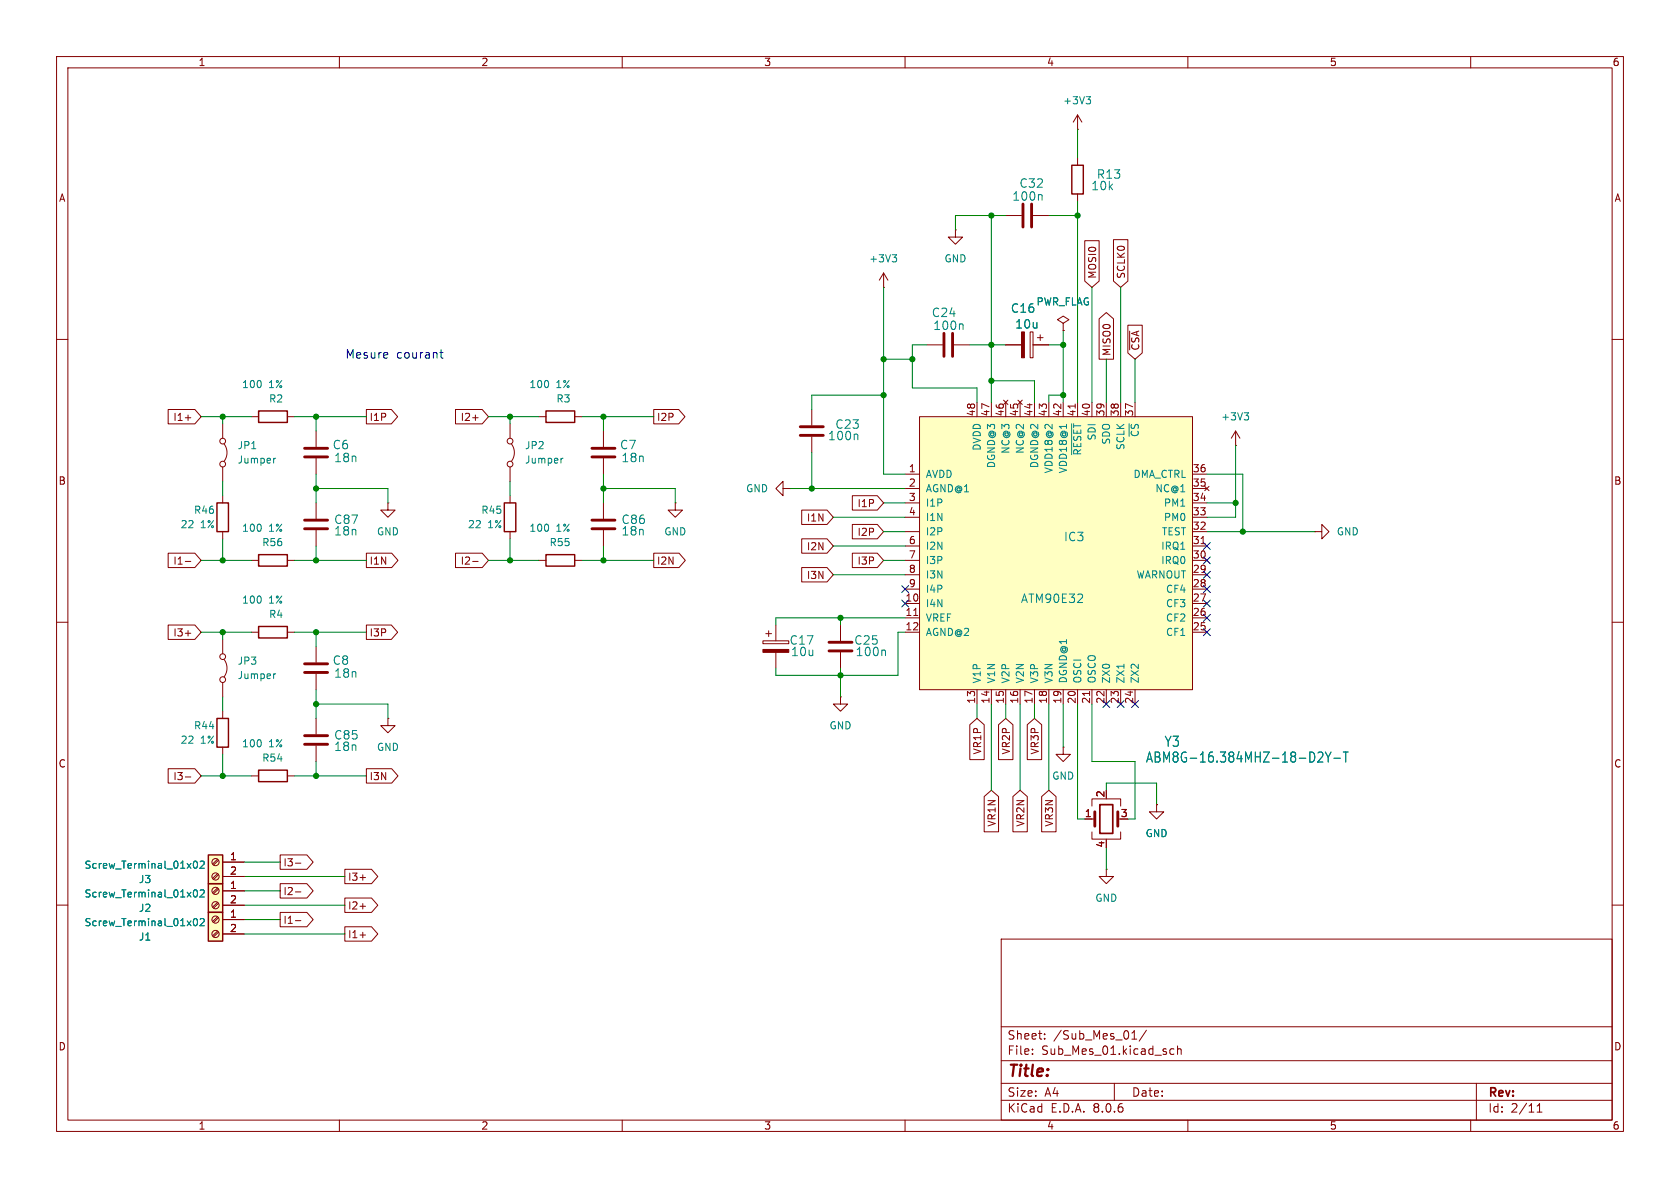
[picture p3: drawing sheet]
<svg xmlns="http://www.w3.org/2000/svg" width="297mm" height="210mm" viewBox="0 0 297 210" stroke-linecap="round" stroke-linejoin="round" font-family="sans-serif">
<g fill="none" stroke="#840000" stroke-width=".18">
<path d="M10 10h277v190h-277zM12 12h273v186h-273zM60 10v2M110 10v2M160 10v2M210 10v2M260 10v2M10 60h2M156.2 50.8h.1M156.2 48.3l-.8 1.2M156.2 48.3v2.5M156.2 48.3l.8 1.2"/>
<path d="M168.9 40.6v1.3h1.3l-1.3 1.3-1.3-1.3h1.3M168.9 40.6h.1M182.1 58.7h.5v4.5h-.5zM183.4 59.7h1M183.9 59.2v1M188 57.2l1-.7-1-.6-1.1 .6 1.1 .7v1.2M188 58.4h.1M285 60h2M39.4 74.9v2.6M39.6 78.5a2.54 2.54 0 0 1 0 3M44.4 73.7h1.3M50.8 73.7h1.3"/>
<path d="M55.9 76.2v2.8M90.2 74.9v2.6M90.4 78.5a2.54 2.54 0 0 1 0 3M95.2 73.7h1.3M101.6 73.7h1.3M177.8 61h2.8M182.6 61h2.8M218.4 78.7h.1M218.4 76.2l-.7 1.3M218.4 76.2v2.5M218.4 76.2l.8 1.3M39.4 82.6v2.5"/>
<path d="M39.4 87.6v1.3M39.4 94v1.3M44.4 99.1h1.3M50.8 99.1h1.3M55.9 81v2.8M55.9 88.9v2.8M55.9 93.7v2.8M90.2 82.6v2.5M90.2 87.6v1.3M90.2 94v1.3M232.4 94h1.3v-1.3l1.2 1.3-1.2 1.3v-1.3M232.4 94h.1"/>
<path d="M10 110h2M134.9 113.3h4.5v.5h-4.5zM135.4 112h1M135.9 111.5v1M137.2 110.5v2.8M137.2 115.3v2.8M148.6 110.5v2.8M148.6 115.3v2.8M285 110h2M10 160h2M285 160h2M177 166h108v32h-108z"/>
<path d="M60 198v2M110 198v2M160 198v2M177 194.5h108M177 191.5h108M177 187.5h108M177 181.5h108M182.5 186.3v.1M182.5 185.5v.1M184.7 183.6v.1M184.7 182.8v.1M197 191.5v3"/>
<path d="M200.1 183.7h.9M200.4 182.4l.1-.2v1.5M202.7 182.1l-1.3 2M206.8 186.1l.3 .3 .4-.1M207.5 185.5l-.4-.1-.3 .3M208.2 185.5l.2-.1 .3 .1 .1 .9M208.2 184.9v1.5M210 198v2M260 198v2M261 191.5v6.5M271.7 196.6h.9M271.7 195.5l.5-.4v1.5"/>
<circle cx="39.4" cy="78" r=".51"/>
<circle cx="90.2" cy="78" r=".51"/>
<circle cx="39.4" cy="82" r=".51"/>
<circle cx="90.2" cy="82" r=".51"/>
</g>
<path d="M45.7 72.6h5.1v2.1h-5.1zM96.5 72.6h5.1v2.1h-5.1zM38.4 88.9h2v5.1h-2zM45.7 98h5.1v2.1h-5.1zM89.2 88.9h2v5.1h-2z" fill="none" stroke="#840000" stroke-width=".25"/>
<path d="M53.8 79.2h4.1M53.8 80.8h4.1M53.8 93.5h4.1M53.8 91.9h4.1M146.6 115.1h4M146.6 113.5h4" fill="none" stroke="#840000" stroke-width=".51"/>
<path d="M157.7 45h.8l-.4 .5M158.3 45.5l.2 .3v.3l-.2 .2M220 73h.7l-.4 .5M220.5 73.5l.2 .2v.3l-.2 .2M48.7 81l-.3 .1M99.5 81l-.3 .1M156.3 114.9l.2 .2v.8" fill="none" stroke="#008484" stroke-width=".18"/>
<g fill="#840000" stroke="#840000" stroke-width=".18">
<path d="M134.9 114.8h4.5v.5h-4.5z"/>
<path d="M180.6 58.7h.5v4.5h-.5z"/>
</g>
<path d="M36.8 156.2h2.6v5.1h-2.6z" fill="#ffffc2"/>
<path d="M36.8 156.2h2.6v5.1h-2.6z" fill="none" stroke="#840000" stroke-width=".25"/>
<g fill="none" stroke="#840000" stroke-width=".18">
<path d="M38.5 159.5l-.9 .9M38.5 157l-.9 .8M38.6 159.7l-.8 .8M38.6 157.1l-.8 .9M39.4 157.5h3.8M39.4 160h3.8"/>
<circle cx="38.1" cy="157.5" r=".63"/>
<circle cx="38.1" cy="160" r=".63"/>
</g>
<path d="M34.4 157.4l.1-.1a.68 .68 0 0 1 .4 .6 .68 .68 0 0 1-.4 .7 .84 .84 0 0 1-.1-1.2zM35.4 157.4l.5-.1 .2 .4-.8 .9h.8" fill="none" stroke="#008484" stroke-width=".18"/>
<path d="M36.8 161.3h2.6v5.1h-2.6z" fill="#ffffc2"/>
<path d="M36.8 161.3h2.6v5.1h-2.6z" fill="none" stroke="#840000" stroke-width=".25"/>
<g fill="none" stroke="#840000" stroke-width=".18">
<path d="M38.5 164.6l-.9 .8M38.5 162.1l-.9 .8M38.6 164.8l-.8 .8M38.6 162.2l-.8 .9M39.4 162.6h3.8M39.4 165.1h3.8"/>
<circle cx="38.1" cy="165.1" r=".63"/>
<circle cx="38.1" cy="162.6" r=".63"/>
</g>
<path d="M34.4 162.4h.1a.68 .68 0 0 1 .4 .6 .68 .68 0 0 1-.4 .6 .84 .84 0 0 1-.1-1.2zM35.4 162.5l.5-.1 .2 .3-.8 .9h.8" fill="none" stroke="#008484" stroke-width=".18"/>
<path d="M36.8 151.1h2.6v5.1h-2.6z" fill="#ffffc2"/>
<path d="M36.8 151.1h2.6v5.1h-2.6z" fill="none" stroke="#840000" stroke-width=".25"/>
<g fill="none" stroke="#840000" stroke-width=".18">
<path d="M38.5 154.4l-.9 .9M38.5 151.9l-.9 .8M38.6 154.6l-.8 .8M38.6 152.1l-.8 .8M39.4 152.4h3.8M39.4 154.9h3.8"/>
<circle cx="38.1" cy="152.4" r=".63"/>
<circle cx="38.1" cy="154.9" r=".63"/>
</g>
<path d="M34.4 152.3l.1-.1a.68 .68 0 0 1 .4 .7 .68 .68 0 0 1-.4 .6 .84 .84 0 0 1-.1-1.2zM35.4 152.3l.5-.1 .2 .4-.8 .9h.8" fill="none" stroke="#008484" stroke-width=".18"/>
<path d="M162.6 73.7h48.2v48.2h-48.2z" fill="#ffffc2"/>
<g fill="none" stroke="#840000" stroke-width=".18">
<path d="M177.8 38.1h2.8M182.6 38.1h2.8M190.5 22.9h.1M190.5 20.3v2.6M190.5 27.9v1.3M190.5 34.3v1.3M190.5 20.3l-.8 1.3M190.5 20.3l.8 1.3M188 58.4h.1M191.8 42.5h2.5v7.2l-1.3 1.1-1.2-1.1zM194.3 56.4l1.3-1.2 1.3 1.2v7.1h-2.6zM196.8 42.4h2.6v7.3l-1.3 1.1-1.3-1.1z"/>
<path d="M199.4 57.5h2.5v4.9l-1.2 1.1-1.3-1.1zM199.7 58.5v3.3M29.7 72.4h4.7l1.2 1.3-1.2 1.2h-4.7zM32.8 73.8h.9M64.8 72.4h4.4l1.1 1.3-1.1 1.2h-4.4zM80.5 72.4h4.7l1.2 1.3-1.2 1.2h-4.7zM83.6 73.8h.9M106.7 76.2v2.8M115.6 72.4h4.4l1.1 1.3-1.1 1.2h-4.4zM143.5 72.4v2.8M143.5 77.2v2.8M162.6 73.7h48.2v48.2h-48.2z"/>
<path d="M163.8 61h2.8M168.7 61h2.7M172.7 71.1v2.6M175.3 71.1v2.6M177.4 70.7l.8 .8M177.8 71.1v2.6M177.8 61h2.8M178.2 70.7l-.8 .8M180 70.7l.7 .8M180.3 71.1v2.6M180.7 70.7l-.7 .8M182.6 61h2.8"/>
<path d="M182.9 71.1v2.6M185.4 71.1v2.6M188 71.1v2.6M190.1 71.4v.7M190.5 71.1v2.6M193 71.1v2.6M195.6 71.1v2.6M198.1 71.1v2.6M200.7 71.1v2.6M29.7 97.8h4.7l1.2 1.3-1.2 1.2h-4.7zM32.8 99.2h.9M64.8 97.8h4.4l1.2 1.3-1.2 1.2h-4.4z"/>
<path d="M68.6 88.9v1.3h1.2l-1.2 1.2-1.3-1.2h1.3M68.6 88.9h.1M80.5 97.8h4.7l1.2 1.3-1.2 1.2h-4.7zM83.6 99.2h.9M95.2 99.1h1.3M101.6 99.1h1.3M106.7 81v2.8M106.7 88.9v2.8M106.7 93.7v2.8M115.6 97.8h4.4l1.2 1.3-1.2 1.2h-4.4zM119.4 88.9v1.3h1.2l-1.2 1.2-1.3-1.2h1.3M119.4 88.9h.1"/>
<path d="M138.4 86.4v-1.3l-1.2 1.3 1.2 1.2v-1.2h1.3M139.7 86.4h.1M141.7 90.2h4.5l1.1 1.2-1.1 1.3h-4.5zM141.7 95.2h4.5l1.1 1.3-1.1 1.3h-4.5zM150.7 97.8h4.4l1.1 1.3-1.1 1.2h-4.4zM150.7 92.7h4.4l1.1 1.3-1.1 1.3h-4.4zM150.7 87.6h4.4l1.1 1.3-1.1 1.3h-4.4zM160 83.8h2.6M160 86.4h2.6M160 88.9h2.6M160 99.1h2.6M160 96.5h2.6"/>
<path d="M160 94h2.6M160 91.4h2.6M210.8 83.8h2.6M210.8 86.4h2.6M210.8 88.9h2.6M210.8 99.1h2.6M210.8 96.5h2.6M210.8 94h2.6M210.8 91.4h2.6M212.3 96.1h.8M213 86l.7 .7M213.7 86l-.7 .7"/>
<path d="M29.7 110.5h4.7l1.2 1.3-1.2 1.2h-4.7zM32.8 111.9h.9M39.4 113v2.6M39.6 116.6a2.54 2.54 0 0 1 0 3M44.4 111.8h1.3M50.8 111.8h1.3M55.9 114.3v2.8M55.9 119.1v2.8M64.8 110.5h4.4l1.1 1.3-1.1 1.2h-4.4zM141.7 100.3h4.5l1.1 1.3-1.1 1.3h-4.5zM160 106.7h2.6M160 109.2h2.6"/>
<path d="M160 111.8h2.6M160 104.1h2.6M160 101.6h2.6M161.5 108.8h.8M210.8 106.7h2.6M210.8 109.2h2.6M210.8 111.8h2.6M210.8 104.1h2.6M210.8 101.6h2.6M29.7 135.9h4.7l1.2 1.3-1.2 1.2h-4.7zM32.8 137.3h.9M39.4 120.7v2.5"/>
<path d="M39.4 125.7v1.3M39.4 132.1v1.3M44.4 137.2h1.3M50.8 137.2h1.3M55.9 127v2.8M55.9 131.8v2.8M64.8 135.9h4.4l1.2 1.3-1.2 1.2h-4.4zM68.6 127v1.3h1.2l-1.2 1.2-1.3-1.2h1.3M68.6 127h.1M148.6 123.2v1.3h1.3l-1.3 1.2-1.3-1.2h1.3M148.6 123.2h.1M171.4 128.1l1.3-1.1 1.3 1.1v6.2h-2.6z"/>
<path d="M172.7 121.9v2.6M175.3 121.9v2.6M176.5 128.1l1.3-1.1 1.3 1.1v6.2h-2.6zM177.8 121.9v2.6M180.3 121.9v2.6M181.6 128.1l1.3-1.1 1.3 1.1v6.2h-2.6zM182.9 121.9v2.6M185.4 121.9v2.6M188 132.1v1.3h1.2l-1.2 1.2-1.3-1.2h1.3M188 132.1h.1M188 121.9v2.6M190.5 121.9v2.6"/>
<path d="M192.6 122.2v.7M193 121.9v2.6M195.6 121.9v2.6M198.1 121.9v2.6M200.7 121.9v2.6M39.4 152.4h3.8M39.4 154.9h3.8M39.4 157.5h3.8M49.5 151.1h4.8l1.1 1.3-1.1 1.3h-4.8zM49.5 156.2h4.8l1.1 1.3-1.1 1.3h-4.8zM52.2 152.6h1M52.2 157.7h1"/>
<path d="M61 153.7h4.7l1.1 1.2-1.1 1.3h-4.7zM61 158.7h4.7l1.1 1.3-1.1 1.3h-4.7zM63.7 155.1h.9M174 140.8l1.3-1.1 1.2 1.1v6.2h-2.5zM179.1 140.8l1.2-1.1 1.3 1.1v6.2h-2.5zM184.1 140.8l1.3-1.1 1.3 1.1v6.2h-2.6zM191.8 144.8h1.7M193 147.1v1.2h5.1v-1.2M193 142.5v-1.3h5.1v1.3M195.6 153.7v1.2h1.2l-1.2 1.3-1.3-1.3h1.3M195.6 153.7h.1M195.6 148.3v.3"/>
<path d="M204.5 142.2v1.3h1.2l-1.2 1.3-1.3-1.3h1.3M204.5 142.2h.1M39.4 162.6h3.8M39.4 165.1h3.8M39.4 160h3.8M49.5 161.3h4.8l1.1 1.3-1.1 1.2h-4.8zM52.2 162.7h1M61 163.8h4.7l1.1 1.3-1.1 1.3h-4.7zM63.7 165.3h.9M63.7 160.2h.9"/>
<circle cx="39.4" cy="116.1" r=".51"/>
<circle cx="39.4" cy="120.1" r=".51"/>
</g>
<g fill="none" stroke="#008484" stroke-width=".18">
<path d="M192 17.1h.8l-.4 .5M192.6 17.6l.2 .2v.3l-.2 .3M184 34.4l.2 .2v.8M170 57.3l.3 .2v.8M151.4 76.7l.3 .3v.7M188.5 75v.7M189.5 74.9v5.5M48.7 119.1l-.3 .1M232.1 133l.3 .7v.6l-.3 .3M233 133.1l.2-.2h.4l.2 .2 .1 .3-.1 .3-.9 1h1M234.3 132.9l.5 1M234.8 133.9v.8"/>
<path d="M235.3 132.9l-.5 1M235.8 134h1.2M237.5 132.9h.8M237.9 132.9v1.8M34.4 152.3l.1-.1a.68 .68 0 0 1 .4 .7 .68 .68 0 0 1-.4 .6 .84 .84 0 0 1-.1-1.2zM34.4 157.4l.1-.1a.68 .68 0 0 1 .4 .6 .68 .68 0 0 1-.4 .7 .84 .84 0 0 1-.1-1.2zM35.4 152.3l.5-.1 .2 .4-.8 .9h.8M35.4 157.4l.5-.1 .2 .4-.8 .9h.8M34.4 162.4h.1a.68 .68 0 0 1 .4 .6 .68 .68 0 0 1-.4 .6 .84 .84 0 0 1-.1-1.2zM35.4 162.5l.5-.1 .2 .3-.8 .9h.8"/>
</g>
<g fill="none" stroke="#840000" stroke-width=".51">
<path d="M180.8 36.1v4M182.4 36.1v4M166.9 58.9v4.1M168.4 58.9v4.1M104.6 79.2h4.1M141.5 75.4h4M141.5 77h4M104.6 93.5h4.1M104.6 91.9h4.1M104.6 80.8h4.1M53.8 118.9h4.1M53.8 117.3h4.1"/>
<path d="M53.8 131.6h4.1M53.8 130h4.1M193.5 143.5v2.6M197.6 143.5v2.6"/>
</g>
<path d="M189.5 29.2h2v5.1h-2zM96.5 98h5.1v2.1h-5.1zM45.7 110.7h5.1v2.1h-5.1zM38.4 127h2v5.1h-2zM45.7 136.1h5.1v2.1h-5.1z" fill="none" stroke="#840000" stroke-width=".25"/>
<path d="M194.4 142.2h2.3v5.1h-2.3z" fill="none" stroke="#840000" stroke-width=".3"/>
<path d="M77.8 62.3h.5M78 61.8v1.3l.3 .2" fill="none" stroke="#0000c2" stroke-width=".18"/>
<g fill="none" stroke="#008400" stroke-width=".18">
<path d="M175.3 38.1v33M177.8 38.1h-8.9v2.5M185.4 38.1h5.1M190.5 22.9v5M190.5 35.6v35.5M156.2 50.8v33h3.8M188 58.4v12.7M193 50.8v20.3M198.1 50.8v20.3M35.6 73.7h8.8M39.4 73.7v1.2M52.1 73.7h12.7"/>
<path d="M55.9 73.7v2.5M86.4 73.7h8.8M90.2 73.7v1.2M102.9 73.7h12.7M106.7 73.7v2.5M156.2 63.5h5.1M156.2 69.9h-12.7v2.5M163.8 61h-2.5v7.6h11.4v2.5M171.4 61h6.4M175.3 67.3h7.6v3.8M185.4 61h2.6M188 69.9h-2.6v1.2"/>
<path d="M195.6 63.5v7.6M200.7 63.5v7.6M218.4 78.7v12.7h-5M35.6 99.1h8.8M39.4 85.1v2.5M39.4 95.3v3.8M52.1 99.1h12.7M55.9 86.4h12.7v2.5M55.9 83.8v5.1M55.9 96.5v2.6M86.4 99.1h8.8M90.2 85.1v2.5"/>
<path d="M90.2 95.3v3.8M102.9 99.1h12.7M106.7 86.4h12.7v2.5M106.7 83.8v5.1M106.7 96.5v2.6M139.7 86.4h20.3M143.5 80v6.4M147.3 96.5h12.7M147.3 91.4h12.7M156.2 99.1h3.8M156.2 94h3.8M156.2 88.9h3.8"/>
<path d="M213.4 94h19M213.4 83.8h6.3v10.2M213.4 88.9h5M35.6 111.8h8.8M39.4 111.8v1.2M52.1 111.8h12.7M55.9 111.8v2.5M147.3 101.6h12.7M148.6 109.2v1.3M148.6 118.1v5.1M160 109.2h-22.8v1.3M160 111.8h-1.3v7.6h-21.5v-1.3"/>
<path d="M35.6 137.2h8.8M39.4 123.2v2.5M39.4 133.4v3.8M52.1 137.2h12.7M55.9 124.5h12.7v2.5M55.9 121.9v5.1M55.9 134.6v2.6M172.7 124.5v2.5M175.3 124.5v15.2M177.8 124.5v2.5M180.3 124.5v15.2M182.9 124.5v2.5"/>
<path d="M185.4 124.5v15.2M188 124.5v7.6M190.5 124.5v20.3h1.3M193 124.5v10.1h7.7v10.2h-1.3M195.6 139.7v-1.3h8.9v3.8M43.2 157.5h6.3M43.2 154.9h17.8M43.2 152.4h6.3M195.6 149.9v3.8M43.2 160h17.8M43.2 162.6h6.3M43.2 165.1h17.8"/>
</g>
<g fill="none" stroke="#000084" stroke-width=".18">
<path d="M212.8 98.5l1.2 1.2M212.8 95.9l1.2 1.2M214 98.5l-1.2 1.2M214 95.9l-1.2 1.2M159.4 103.5l1.2 1.2M159.4 106.1l1.2 1.2M160.6 103.5l-1.2 1.2M160.6 106.1l-1.2 1.2M212.8 101l1.2 1.2M212.8 103.5l1.2 1.2M212.8 108.6l1.2 1.2M212.8 111.2l1.2 1.2"/>
<path d="M212.8 106.1l1.2 1.2M214 111.2l-1.2 1.2M214 108.6l-1.2 1.2M214 101l-1.2 1.2M214 103.5l-1.2 1.2M214 106.1l-1.2 1.2M195 123.9l1.2 1.2M196.2 123.9l-1.2 1.2M197.5 123.9l1.2 1.2M198.7 123.9l-1.2 1.2M200.1 123.9l1.2 1.2M201.3 123.9l-1.2 1.2"/>
</g>
<g fill="#008400" stroke="#008400" stroke-width=".18">
<circle cx="156.2" cy="69.9" r=".46"/>
<circle cx="161.3" cy="63.5" r=".46"/>
<circle cx="156.2" cy="63.5" r=".46"/>
<circle cx="148.6" cy="109.2" r=".46"/>
<circle cx="143.5" cy="86.4" r=".46"/>
<circle cx="190.5" cy="38.1" r=".46"/>
<circle cx="175.3" cy="61" r=".46"/>
<circle cx="175.3" cy="67.3" r=".46"/>
<circle cx="175.3" cy="38.1" r=".46"/>
<circle cx="188" cy="69.9" r=".46"/>
<circle cx="148.6" cy="119.4" r=".46"/>
<circle cx="218.4" cy="88.9" r=".46"/>
<circle cx="219.7" cy="94" r=".46"/>
<circle cx="188" cy="61" r=".46"/>
<circle cx="90.2" cy="73.7" r=".46"/>
<circle cx="90.2" cy="99.1" r=".46"/>
<circle cx="106.7" cy="73.7" r=".46"/>
<circle cx="106.7" cy="99.1" r=".46"/>
<circle cx="106.7" cy="86.4" r=".46"/>
<circle cx="55.9" cy="124.5" r=".46"/>
<circle cx="39.4" cy="111.8" r=".46"/>
<circle cx="55.9" cy="111.8" r=".46"/>
<circle cx="55.9" cy="137.2" r=".46"/>
<circle cx="39.4" cy="137.2" r=".46"/>
<circle cx="39.4" cy="99.1" r=".46"/>
<circle cx="39.4" cy="73.7" r=".46"/>
<circle cx="55.9" cy="99.1" r=".46"/>
<circle cx="55.9" cy="86.4" r=".46"/>
<circle cx="55.9" cy="73.7" r=".46"/>
</g>
<text font-size="2.8" fill="#840000" x="178" y="190.9">Title:</text>
<g font-size="2.5" fill="#008484">
<text x="202.5" y="135">ABM8G-16.384MHZ-18-D2Y-T</text>
<text x="205.8" y="132.2">Y3</text>
</g>
<g font-size="2.1" fill="#008484">
<text x="178.9" y="35.7">100n</text>
<text x="180.1" y="33.4">C32</text>
<text x="192.8" y="33.8">10k</text>
<text x="193.8" y="31.8">R13</text>
<text x="164.6" y="56.3">C24</text>
<text x="164.9" y="58.5">100n</text>
<text x="178.6" y="55.5">C16</text>
<text x="179.4" y="58.3">10u</text>
<text x="147.6" y="76">C23</text>
<text x="58.7" y="79.6">C6</text>
<text x="59" y="81.9">18n</text>
<text x="109.5" y="79.6">C7</text>
<text x="109.8" y="81.9">18n</text>
<text x="146.3" y="78">100n</text>
<text x="59" y="92.8">C87</text>
<text x="59" y="94.9">18n</text>
<text x="109.8" y="92.8">C86</text>
<text x="109.8" y="94.9">18n</text>
<text x="188" y="95.9">IC3</text>
<text x="180.4" y="106.8">ATM90E32</text>
<text x="58.7" y="117.7">C8</text>
<text x="139.5" y="114.2">C17</text>
<text x="139.8" y="116.2">10u</text>
<text x="150.9" y="114.2">C25</text>
<text x="151.2" y="116.2">100n</text>
<text x="59" y="120">18n</text>
<text x="59" y="130.9">C85</text>
<text x="59" y="133">18n</text>
</g>
<g font-size="2.1" fill="#0000c2">
<text x="61" y="63.5">Mesure</text>
<text x="70" y="63.5">courant</text>
</g>
<g font-size="2.1" fill="#840000">
<text x="178" y="184">Sheet:</text>
<text x="186.2" y="184">/Sub_Mes_01/</text>
<text x="178" y="186.7">File:</text>
<text x="184.1" y="186.7">Sub_Mes_01.kicad_sch</text>
<text x="178" y="196.9">KiCad</text>
<text x="178" y="194.1">Size:</text>
<text x="184.7" y="194.1">A4</text>
<text x="185.7" y="196.9">E.D.A.</text>
<text x="193.3" y="196.9">8.0.6</text>
<text x="200" y="194.1">Date:</text>
<text x="263" y="194.3">Rev:</text>
<text x="263" y="196.9">Id:</text>
<text x="267.1" y="196.9">2/11</text>
</g>
<g font-size="1.8" fill="#840000">
<text x="35" y="11.9">1</text>
<text x="85" y="11.9">2</text>
<text x="135" y="11.9">3</text>
<text x="185" y="11.9">4</text>
<text x="235" y="11.9">5</text>
<text x="285" y="11.9">6</text>
<text x="10.3" y="35.9">A</text>
<text x="285.3" y="35.9">A</text>
<text x="194" y="49.4" transform="rotate(-90 194 49.4)">MOSI0</text>
<text x="199.1" y="49.4" transform="rotate(-90 199.1 49.4)">SCLK0</text>
<text x="196.5" y="63" transform="rotate(-90 196.5 63)">MISO0</text>
<text x="201.6" y="62.1" transform="rotate(-90 201.6 62.1)">~{CSA}</text>
<text x="30.5" y="74.6">I1+</text>
<text x="65.2" y="74.6">I1P</text>
<text x="81.3" y="74.6">I2+</text>
<text x="116" y="74.6">I2P</text>
<text x="172.5" y="73.7" transform="rotate(-90 172.5 73.7)">48</text>
<text x="175" y="73.7" transform="rotate(-90 175 73.7)">47</text>
<text x="177.5" y="73.7" transform="rotate(-90 177.5 73.7)">46</text>
<text x="180.1" y="73.7" transform="rotate(-90 180.1 73.7)">45</text>
<text x="182.6" y="73.7" transform="rotate(-90 182.6 73.7)">44</text>
<text x="185.2" y="73.7" transform="rotate(-90 185.2 73.7)">43</text>
<text x="187.7" y="73.7" transform="rotate(-90 187.7 73.7)">42</text>
<text x="190.2" y="73.7" transform="rotate(-90 190.2 73.7)">41</text>
<text x="192.8" y="73.7" transform="rotate(-90 192.8 73.7)">40</text>
<text x="195.3" y="73.7" transform="rotate(-90 195.3 73.7)">39</text>
<text x="197.9" y="73.7" transform="rotate(-90 197.9 73.7)">38</text>
<text x="200.4" y="73.7" transform="rotate(-90 200.4 73.7)">37</text>
<text x="160.6" y="83.6">1</text>
<text x="210.8" y="83.6">36</text>
<text x="10.3" y="85.9">B</text>
<text x="151.5" y="89.9">I1P</text>
<text x="160.6" y="86.1">2</text>
<text x="160.6" y="88.6">3</text>
<text x="210.8" y="88.6">34</text>
<text x="210.8" y="86.1">35</text>
<text x="285.3" y="85.9">B</text>
<text x="142.5" y="92.4">I1N</text>
<text x="151.5" y="94.9">I2P</text>
<text x="160.6" y="91.2">4</text>
<text x="210.8" y="93.7">32</text>
<text x="210.8" y="91.2">33</text>
<text x="30.5" y="100">I1-</text>
<text x="65.2" y="100">I1N</text>
<text x="81.3" y="100">I2-</text>
<text x="116" y="100">I2N</text>
<text x="142.5" y="97.5">I2N</text>
<text x="151.5" y="100">I3P</text>
<text x="160.6" y="96.3">6</text>
<text x="160.6" y="98.8">7</text>
<text x="160.6" y="101.3">8</text>
<text x="210.8" y="101.3">29</text>
<text x="210.8" y="98.8">30</text>
<text x="210.8" y="96.3">31</text>
<text x="142.5" y="102.6">I3N</text>
<text x="160" y="106.4">10</text>
<text x="160.6" y="103.9">9</text>
<text x="210.8" y="106.4">27</text>
<text x="210.8" y="103.9">28</text>
<text x="30.5" y="112.7">I3+</text>
<text x="65.2" y="112.7">I3P</text>
<text x="160" y="109">11</text>
<text x="160" y="111.5">12</text>
<text x="210.8" y="111.5">25</text>
<text x="210.8" y="109">26</text>
<text x="172.5" y="124.5" transform="rotate(-90 172.5 124.5)">13</text>
<text x="175" y="124.5" transform="rotate(-90 175 124.5)">14</text>
<text x="177.5" y="124.5" transform="rotate(-90 177.5 124.5)">15</text>
<text x="180.1" y="124.5" transform="rotate(-90 180.1 124.5)">16</text>
<text x="182.6" y="124.5" transform="rotate(-90 182.6 124.5)">17</text>
<text x="185.2" y="124.5" transform="rotate(-90 185.2 124.5)">18</text>
<text x="187.7" y="124.5" transform="rotate(-90 187.7 124.5)">19</text>
<text x="190.2" y="124.5" transform="rotate(-90 190.2 124.5)">20</text>
<text x="192.8" y="124.5" transform="rotate(-90 192.8 124.5)">21</text>
<text x="195.3" y="124.5" transform="rotate(-90 195.3 124.5)">22</text>
<text x="197.9" y="124.5" transform="rotate(-90 197.9 124.5)">23</text>
<text x="200.4" y="124.5" transform="rotate(-90 200.4 124.5)">24</text>
<text x="10.3" y="135.9">C</text>
<text x="173.7" y="133.5" transform="rotate(-90 173.7 133.5)">VR1P</text>
<text x="178.8" y="133.5" transform="rotate(-90 178.8 133.5)">VR2P</text>
<text x="183.8" y="133.5" transform="rotate(-90 183.8 133.5)">VR3P</text>
<text x="285.3" y="135.9">C</text>
<text x="30.5" y="138.1">I3-</text>
<text x="65.2" y="138.1">I3N</text>
<text x="195.3" y="141" transform="rotate(-90 195.3 141)">2</text>
<text x="176.2" y="146.2" transform="rotate(-90 176.2 146.2)">VR1N</text>
<text x="181.3" y="146.2" transform="rotate(-90 181.3 146.2)">VR2N</text>
<text x="186.4" y="146.2" transform="rotate(-90 186.4 146.2)">VR3N</text>
<text x="191.7" y="144.5">1</text>
<text x="195.3" y="149.9" transform="rotate(-90 195.3 149.9)">4</text>
<text x="198" y="144.5">3</text>
<text x="40.6" y="152.1">1</text>
<text x="40.6" y="154.7">2</text>
<text x="50" y="153.4">I3-</text>
<text x="61.4" y="155.9">I3+</text>
<text x="40.6" y="157.2">1</text>
<text x="40.6" y="159.8">2</text>
<text x="50" y="158.4">I2-</text>
<text x="61.4" y="161">I2+</text>
<text x="40.6" y="162.3">1</text>
<text x="40.6" y="164.8">2</text>
<text x="50" y="163.5">I1-</text>
<text x="61.4" y="166.1">I1+</text>
<text x="10.3" y="185.9">D</text>
<text x="285.3" y="185.9">D</text>
<text x="35" y="199.9">1</text>
<text x="85" y="199.9">2</text>
<text x="135" y="199.9">3</text>
<text x="185" y="199.9">4</text>
<text x="235" y="199.9">5</text>
<text x="285" y="199.9">6</text>
</g>
<g font-size="1.8" fill="#008484">
<text x="187.9" y="18.6">+3V3</text>
<text x="153.6" y="46.6">+3V3</text>
<text x="166.9" y="46.6">GND</text>
<text x="183.1" y="54.2">PWR_FLAG</text>
<text x="42.7" y="68.8">100</text>
<text x="47.5" y="71.3">R2</text>
<text x="47.5" y="68.8">1%</text>
<text x="93.5" y="68.8">100</text>
<text x="98.3" y="71.3">R3</text>
<text x="98.3" y="68.8">1%</text>
<text x="193.9" y="78" transform="rotate(-90 193.9 78)">SDI</text>
<text x="201.5" y="77.4" transform="rotate(-90 201.5 77.4)">~{CS}</text>
<text x="215.8" y="74.5">+3V3</text>
<text x="41.9" y="79.6">JP1</text>
<text x="41.9" y="82.1">Jumper</text>
<text x="92.7" y="79.6">JP2</text>
<text x="92.7" y="82.1">Jumper</text>
<text x="173.6" y="79.8" transform="rotate(-90 173.6 79.8)">DVDD</text>
<text x="176.1" y="82.9" transform="rotate(-90 176.1 82.9)">DGND@3</text>
<text x="178.7" y="80.3" transform="rotate(-90 178.7 80.3)">NC@3</text>
<text x="181.2" y="80.3" transform="rotate(-90 181.2 80.3)">NC@2</text>
<text x="183.7" y="82.9" transform="rotate(-90 183.7 82.9)">DGND@2</text>
<text x="186.3" y="83.8" transform="rotate(-90 186.3 83.8)">VDD18@2</text>
<text x="188.8" y="83.8" transform="rotate(-90 188.8 83.8)">VDD18@1</text>
<text x="191.4" y="80.6" transform="rotate(-90 191.4 80.6)">~{RESET}</text>
<text x="196.4" y="78.7" transform="rotate(-90 196.4 78.7)">SDO</text>
<text x="199" y="79.7" transform="rotate(-90 199 79.7)">SCLK</text>
<text x="131.8" y="87.2">GND</text>
<text x="163.6" y="84.7">AVDD</text>
<text x="163.6" y="87.2">AGND@1</text>
<text x="163.6" y="89.8">I1P</text>
<text x="200.3" y="84.7">DMA_CTRL</text>
<text x="204.2" y="87.2">NC@1</text>
<text x="205.7" y="89.8">PM1</text>
<text x="31.8" y="93.6">22</text>
<text x="34.2" y="91">R46</text>
<text x="35.4" y="93.6">1%</text>
<text x="42.7" y="94.2">100</text>
<text x="47.5" y="94.2">1%</text>
<text x="66.5" y="94.8">GND</text>
<text x="82.6" y="93.6">22</text>
<text x="85" y="91">R45</text>
<text x="86.2" y="93.6">1%</text>
<text x="93.5" y="94.2">100</text>
<text x="98.3" y="94.2">1%</text>
<text x="117.3" y="94.8">GND</text>
<text x="163.6" y="92.3">I1N</text>
<text x="163.6" y="94.8">I2P</text>
<text x="205.3" y="94.8">TEST</text>
<text x="205.7" y="92.3">PM0</text>
<text x="236.2" y="94.8">GND</text>
<text x="46.3" y="96.7">R56</text>
<text x="97.1" y="96.7">R55</text>
<text x="163.6" y="97.4">I2N</text>
<text x="163.6" y="99.9">I3P</text>
<text x="205.2" y="99.9">IRQ0</text>
<text x="205.2" y="97.4">IRQ1</text>
<text x="42.7" y="106.9">100</text>
<text x="47.5" y="106.9">1%</text>
<text x="163.6" y="107.5">I4N</text>
<text x="163.6" y="102.5">I3N</text>
<text x="163.6" y="105">I4P</text>
<text x="200.8" y="102.5">WARNOUT</text>
<text x="206" y="107.5">CF3</text>
<text x="206" y="105">CF4</text>
<text x="47.5" y="109.4">R4</text>
<text x="163.6" y="110.1">VREF</text>
<text x="163.6" y="112.6">AGND@2</text>
<text x="206" y="112.6">CF1</text>
<text x="206" y="110.1">CF2</text>
<text x="41.9" y="117.7">JP3</text>
<text x="41.9" y="120.2">Jumper</text>
<text x="173.6" y="120.9" transform="rotate(-90 173.6 120.9)">V1P</text>
<text x="176.1" y="120.9" transform="rotate(-90 176.1 120.9)">V1N</text>
<text x="178.7" y="120.9" transform="rotate(-90 178.7 120.9)">V2P</text>
<text x="181.2" y="120.9" transform="rotate(-90 181.2 120.9)">V2N</text>
<text x="183.7" y="120.9" transform="rotate(-90 183.7 120.9)">V3P</text>
<text x="186.3" y="120.9" transform="rotate(-90 186.3 120.9)">V3N</text>
<text x="188.8" y="120.9" transform="rotate(-90 188.8 120.9)">DGND@1</text>
<text x="191.4" y="120.9" transform="rotate(-90 191.4 120.9)">OSCI</text>
<text x="193.9" y="120.9" transform="rotate(-90 193.9 120.9)">OSCO</text>
<text x="196.4" y="120.9" transform="rotate(-90 196.4 120.9)">ZX0</text>
<text x="199" y="120.9" transform="rotate(-90 199 120.9)">ZX1</text>
<text x="201.5" y="120.9" transform="rotate(-90 201.5 120.9)">ZX2</text>
<text x="31.8" y="131.7">22</text>
<text x="34.2" y="129.1">R44</text>
<text x="35.4" y="131.7">1%</text>
<text x="146.6" y="129.1">GND</text>
<text x="42.7" y="132.3">100</text>
<text x="46.3" y="134.8">R54</text>
<text x="47.5" y="132.3">1%</text>
<text x="66.5" y="132.9">GND</text>
<text x="185.9" y="138">GND</text>
<text x="202.4" y="148.2">GND</text>
<text x="14.8" y="153.8">Screw_Terminal_01x02</text>
<text x="14.8" y="158.9">Screw_Terminal_01x02</text>
<text x="24.5" y="161.4">J2</text>
<text x="24.5" y="156.3">J3</text>
<text x="193.5" y="159.6">GND</text>
<text x="14.8" y="163.9">Screw_Terminal_01x02</text>
<text x="24.5" y="166.5">J1</text>
</g>
</svg>
